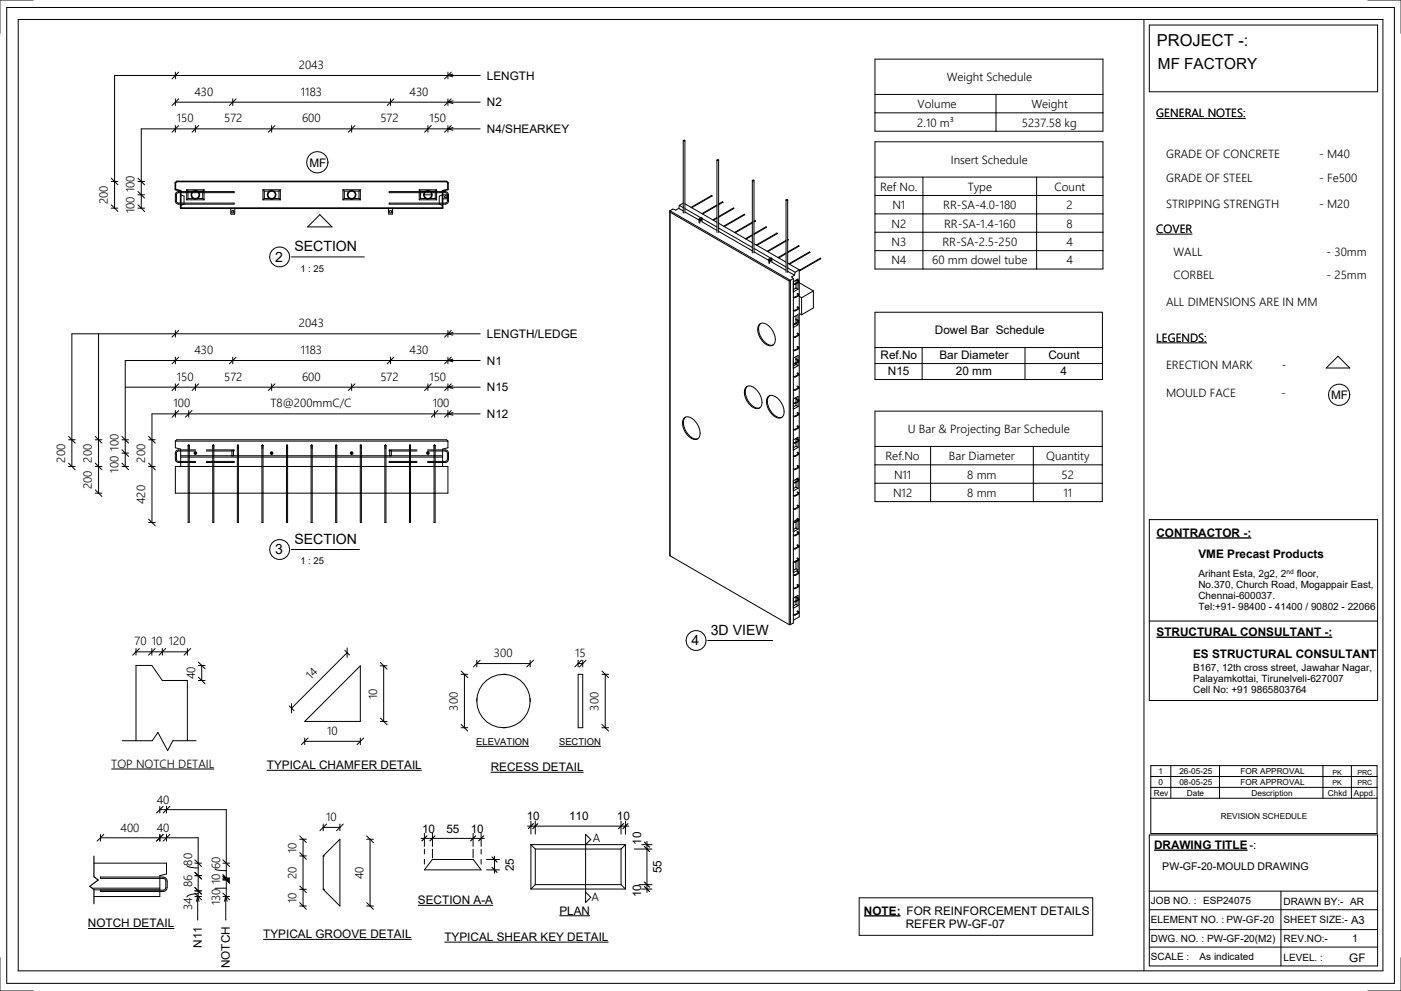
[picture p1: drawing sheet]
<svg xmlns="http://www.w3.org/2000/svg" width="420mm" height="297mm" viewBox="0 0 420 297" stroke-linecap="round" stroke-linejoin="round" font-family="sans-serif">
<g fill="none" stroke="#000" stroke-width=".3">
<path d="M2 2.2h416.1v292.6h-416.1zM5.5 5.8h409.2v285.3h-409.2zM10 0h-10v10M343 5.8v285.3M344.6 7.5h68.5v20h-68.5zM410.1 0h10v10M52.6 21.6v2M52.6 29.6v2M52.6 37.6v2M53.6 37.6l-2 2M53.6 29.6l-2 2M53.6 21.6l-2 2"/>
<path d="M58.6 37.6v2M59.6 37.6l-2 2M69.8 29.6v2M70.8 29.6l-2 2M81.4 37.6v2M82.4 37.6l-2 2M105.4 37.6v2M106.4 37.6l-2 2M117.1 29.6v2M118.1 29.6l-2 2M128.3 37.6v2M129.3 37.6l-2 2"/>
<path d="M134.3 21.6v2M134.3 29.6v2M134.3 37.6v2M135.3 29.6l-2 2M135.3 37.6l-2 2M135.3 21.6l-2 2M135.8 22.2l-1.5 .4 1.5 .4M135.8 38.2l-1.5 .4 1.5 .4M135.8 30.2l-1.5 .4 1.5 .4M144 22.6h-109.6v39.8M144 38.6h-101.6v23.8M144 30.6h-91.4"/>
<path d="M33.4 54.4h2M33.4 53.4l2 2M41.4 58.4h2M41.4 53.4l2 2M41.4 54.4h2M41.4 57.4l2 2M52.9 57.7l.6-.3h16.7v.4h-16.7l-.4 .1-.2 .5v2l.5 .5h16.8v.3h-16.9l-.4-.3-.3-.7v-1.8zM54.2 58.4l1 .4v2.4l-1 .4M56 59.9h5.2M56 56.9h5.2M56 56.9v3M56 56.9l.4 .4"/>
<path d="M56.4 59.5l-.4 .4M56.4 59.5h1.7M56.4 57.3h1.7M56.4 57.3v2.2M59.1 59.5h1.7M59.1 57.3h1.7M60.8 59.5l.4 .4M60.8 57.3v2.2M61.2 56.9v3M61.2 56.9l-.4 .4M78.8 59.9h5.3M78.8 56.9h5.3"/>
<path d="M78.8 56.9v3M78.8 56.9l.4 .4M79.2 59.5h1.8M79.2 57.3h1.8M79.2 59.5l-.4 .4M79.2 57.3v2.2M81.9 59.5h1.8M81.9 57.3h1.8M83.7 59.5l.4 .4M83.7 57.3v2.2M84.1 56.9v3M84.1 56.9l-.4 .4"/>
<path d="M102.8 59.9h5.2M102.8 56.9h5.2M102.8 56.9v3M102.8 56.9l.4 .4M103.2 59.5h1.8M103.2 57.3h1.8M103.2 59.5l-.4 .4M103.2 57.3v2.2M105.9 59.5h1.7M105.9 57.3h1.7M107.6 59.5l.4 .4M107.6 57.3v2.2"/>
<path d="M108 56.9v3M108 56.9l-.4 .4M116.7 57.4l17.1 .1 .6 .7v2.3l-.4 .6-.5 .1h-16.8v-.3h16.8l.5-.2 .1-.5v-2l-.4-.4h-17zM125.7 59.9h5.2M125.7 56.9h5.2M125.7 56.9v3M125.7 56.9l.4 .4M126.1 59.5h1.7M126.1 57.3h1.7M126.1 59.5l-.4 .4M126.1 57.3v2.2M127.1 58.4h2.4"/>
<path d="M128.8 59.5h1.7M128.8 57.3h1.7M130.5 59.5l.4 .4M130.5 57.3v2.2M130.9 56.9v3M130.9 56.9l-.4 .4M132.7 59.6h1.4M134.1 58.4h-1.4l-1 .4v2.4l1 .4M204.9 42.2v21.7M205.4 42.2v21.7M215 48v21.7M215.5 48v21.7"/>
<path d="M225.6 54.1v21.7M226.1 54.1v21.7M235.7 60v21.7M236.2 60v21.7M33.4 62.4h2M33.4 61.4l2 2M41.4 61.4l2 2M41.4 62.4h2M69.2 62.4l.1 1.8h1l.1-1.8M95.9 64.4l3.7 3.6h-7.4zM116.5 62.4l.1 1.8h1l.1-1.8M200.9 63.2v103.4l35.7 20.7"/>
<path d="M200.9 63.6l35.7 20.6M200.9 63.2l36.1 20.8v103.3M203.5 62.5l-.9 .5-.8-.3-.9 .5M203.5 62.5l1.4 .8M203.7 61.6l1.2 .6M203.7 61.6l-.2 .9M204.9 60.9l-1.2 .7M205.4 63.5l4.2 2.5M205.4 62.5l4.8 2.8M205.4 61.1l9.6 5.5M207.2 62.2l6.3-3.5-6.1 3.6M209.6 65.7l.2 .2"/>
<path d="M209.6 65.7v1.1M209.7 65.6l-.1 .1M209.7 65.6l.2 .1M209.8 65.9v1M209.9 65.7l-.1 .2M210.1 65.9l-.1 .2M210.5 65.4v1.1l4.5 2.6M210.5 65.4l-.2-.1-.6 .3M210.5 65.4l-.6 .3M210.5 65.5l4.5 2.6M215 61.4l-4.5 2.6M215 61.7l-4.3 2.5"/>
<path d="M215 65.2l-1.3 .7M215 65.4l-1.1 .6M215.5 68.4l10.1 5.8M215.5 66.9l10.1 5.9M215.5 61.2l1.2-.6-1.2 .8M215.5 69.4l10.1 5.8M217 67.8l6.3-3.5-6.1 3.6M220 62.5l-4.5 2.6M220 62.5h.1M220 62.5l-.1-.1-4.4 2.5M225.6 66.6l-5.4 3.1M225.6 66.8l-5.2 3"/>
<path d="M225.6 70.4l-2.1 1.2M225.6 70.6l-1.9 1.1M226.1 74.5l5 2.9M226.1 73.1l9.6 5.5M226.1 70.1l3.7-2-3.7 2.2M226.1 75.5l4.4 2.6M226.5 66.3l-.4 .3M226.5 66.3h.1M226.5 66.3h-.4M226.8 73.4l6.2-3.5-6 3.7M230.5 77.8v1.1M230.5 77.8l.2 .1"/>
<path d="M230.6 77.7l-.1 .1M230.6 77.7l.2 .1M230.7 77.9v1.1M230.8 77.8l-.1 .1M231 78l-.1 .2M231.4 77.5l-.2-.2-.6 .4M231.4 77.5v1.1M231.4 77.5l-.6 .3M231.4 78.6l4.3 2.4M231.4 77.6l4.3 2.4M235.7 72.1l-5.7 3.2M235.7 72.3l-5.5 3.1"/>
<path d="M235.7 75.8l-2.4 1.4M235.7 76.1l-2.2 1.2M236.2 78.9l3.4 2M236.2 75.5l3.3-1.8-3.3 2.1M236.2 71.8v.2M236.5 79.1l6.3-3.5-6.1 3.6M52.6 99.1v2M53.6 99.1l-2 2M134.3 99.1v2M135.3 99.1l-2 2M135.8 99.7l-1.5 .4 1.5 .4M227.5 97.4a1.88 1.88 0 0 1 3 .3 5 5 0 0 1 1.6 5.4 1.88 1.88 0 0 1-3-.3 5 5 0 0 1-1.6-5.4z"/>
<path d="M228.1 97a3.4 3.4 0 0 0 .1 4.2 3.4 3.4 0 0 0 3.6 2.2M236.2 81.3l2 1.2M236.2 80.3l2.2 1.3M236.6 84.2v103.1M237.9 83.5v103.3l-.9 .5M237.9 83.5l-1.3 .7M237.9 95.1l1.4-.8v1.7M238.2 82.5l-.9 .5 .6 .5M238.4 81.6l-.2 .9M238.4 97.2l-.5 .3M238.5 95.8l.8 .5v.2M238.6 95.6l.8 .5 .1 .4-.9 .6-.7 .1"/>
<path d="M238.7 85.2v1.1M238.7 94.7v1M238.7 95.9v.9M238.7 86.3l.6 .4M238.7 86.3l-.8 .5M238.7 97l.6 .4M238.9 83.9l.6 .4v.3l-.9 .6-.7 .1M238.9 88.1l.4 .3v.1l-.8 .5h-.6M239 92.1l.3 .2v.2l-.8 .5h-.6M239.1 87.9l.4 .4v.2l-.9 .7h-.7M239.1 91.9l.4 .4v.2l-.9 .7h-.7M239.1 99.8l.4 .4v.2l-.9 .7h-.7"/>
<path d="M239.3 84.6v-.2l-.6-.4v.9M239.3 84.6l-.8 .4-.6 .1M239.3 96.5l-.8 .4-.6 .1M239.3 84.1v-.5l-1.4 .9M239.3 84.3v.3M239.3 84.8v1.9M239.3 96.1v.4M239.3 96.7v.7M239.3 97.4l-1.4 .8M239.3 86.7l-1.4 .8M239.6 81.1l6.5-3.6-6.5 3.8M239.6 80.9v104l-1.7 1"/>
<path d="M239.6 80.9l-1.2 .7M239.6 84.8l4.3 2.4M239.6 88.9l.8 .4M239.6 94l.8 .4M240.4 89.3v5.1M243.9 87.2l-3.5 2.1M243.9 87.2v5.1l-3.5 2.1M29.6 100.1v47.7M37.6 116.1h96.7M52.6 107.1v2M52.6 115.1v2M53.6 107.1l-2 2"/>
<path d="M53.6 115.1l-2 2M58.6 115.1v2M59.6 115.1l-2 2M69.8 107.1v2M70.8 107.1l-2 2M81.4 115.1v2M82.4 115.1l-2 2M105.4 115.1v2M106.4 115.1l-2 2M117.1 107.1v2M118.1 107.1l-2 2M128.3 115.1v2"/>
<path d="M129.3 115.1l-2 2M134.3 116.1l1.5 .4M134.3 116.1h9.7M134.3 107.1v2M134.3 115.1v2M135.3 107.1l-2 2M135.3 115.1l-2 2M135.8 107.7l-1.5 .4 1.5 .4M135.8 115.7l-1.5 .4M144 100.1h-122.4v39.7M144 108.1h-106.4v31.7M223.5 116.2a1.88 1.88 0 0 1 3 .3 5 5 0 0 1 1.6 5.5 1.88 1.88 0 0 1-3-.3 5 5 0 0 1-1.6-5.5z"/>
<path d="M224.1 115.8a3.4 3.4 0 0 0 .1 4.2 3.4 3.4 0 0 0 3.6 2.2M230.2 119.1a1.88 1.88 0 0 1 3 .3 5 5 0 0 1 1.6 5.4 1.88 1.88 0 0 1-3-.3 5 5 0 0 1-1.6-5.4zM230.7 118.6a3.4 3.4 0 0 0 .2 4.3 3.4 3.4 0 0 0 3.6 2.2M237.9 107.4l1.4-.8v1.3M237.9 119.6l1.4-.8v1M238.5 107.7l.8 .5v.2M238.5 119.6l.8 .5v.2M238.6 107.5l.8 .5 .1 .4-.9 .6h-.7M238.6 119.4l.8 .5 .1 .4-.9 .6h-.7M238.7 106.9v.7M238.7 107.8v.9M238.7 108.9v.4"/>
<path d="M238.7 119.2v.3M238.7 119.7v.9M238.7 109.3l.6 .3M238.7 109.3l-.8 .4M239 100l.3 .3v.1l-.8 .5h-.6M239 104l.3 .2v.2l-.8 .5h-.6M239 111.9l.3 .3v.1l-.8 .5h-.6M239 115.9l.3 .2v.2l-.8 .5h-.6M239.1 103.8l.4 .4v.2l-.9 .6-.7 .1M239.1 115.7l.4 .4v.2l-.9 .6-.7 .1M239.1 111.8l.4 .5-.9 .7h-.7M239.3 108.4l-.8 .4h-.6"/>
<path d="M239.3 108v.4M239.3 108.6v1M239.3 119.9v.4M239.3 109.6l-1.4 .8M401.2 106.8l3.5 3.5h-7.1zM20.6 139.8h2M20.6 131.8h2M20.6 130.8l2 2M20.6 138.8l2 2M28.6 139.8h2M28.6 131.8h2M28.6 130.8l2 2"/>
<path d="M28.6 138.8l2 2M36.6 139.8h2M36.6 131.8h2M36.6 130.8l2 2M36.6 138.8l2 2M36.6 134.8l2 2M36.6 135.8h2M44.6 139.8h2M44.6 131.8h2M44.6 130.8l2 2M44.6 138.8l2 2M52.6 132.2l.4-.4h80.9l.4 .4"/>
<path d="M52.6 123.1v2M52.6 132.2v2l1.6 .4v5.2M52.6 139.8h81.7v8h-81.7zM52.6 132.2h81.7M53.6 123.1l-2 2M54.2 136.6h78.5M54.2 137h78.5M56.4 135.2h-3l-.5 .6v2.1l.3 .3 3.2 .1M56.4 134.9h-3.1l-.4 .3-.3 .6v2.1l.5 .6 3.3 .1M56.4 133.6v23h.3v-23M56.4 133.6h.1M56.4 133.5v.1"/>
<path d="M56.5 133.5h-.1M56.5 133.5h.1M56.5 133.4v.1M56.6 133.4h-.1M56.6 133.4h.1M56.6 123.1v2M56.6 133.4l.1 .2M56.7 133.6h.1M56.7 138.6h2M56.7 138.3h2M56.7 134.9h2M56.7 135.2h2"/>
<path d="M57.6 123.1l-2 2M61.9 138.6h1.9M61.9 138.3h1.9M61.9 134.9h1.9M61.9 135.2h1.9M63.8 133.6v23h.3v-23M63.8 133.6h.1M63.9 133.4l-.1 .2M64 133.4h-.1M64 133.4h.1M64 133.4v.1M64 133.5h.1"/>
<path d="M64.1 133.5h.1M64.1 133.5v.1M64.1 133.6h.1M64.1 134.9h6.1v.3M64.1 138.3h6.1v.3h-6.1M64.1 135.2h5.4M69.5 136.6v-1.6h.5v1.6M69.5 135.1h.5M69.5 136.5h.5M71.2 133.6v23h.3v-23M71.2 133.6h.1M71.2 133.5v.1"/>
<path d="M71.2 133.5h.1M71.3 133.4l-.1 .1M71.3 133.4h.1M71.4 133.4v.1M71.4 133.5h.1M71.5 133.5v.1M71.5 133.6h.1M78.5 133.6v23h.4v-23M78.5 133.6h.1M78.6 133.5l-.1 .1M78.6 133.5h.1M78.7 133.4l-.1 .1"/>
<path d="M78.7 133.4h.1M78.7 133.4l.2 .2M78.9 133.6h.1M85.9 133.6v23h.3v-23M85.9 133.6h.1M86 133.4l-.1 .2M86.1 133.4h-.1M86.1 133.4h.1M86.1 133.4l.1 .1M86.2 133.5h.1M86.2 133.5v.1M86.2 133.6h.1"/>
<path d="M93.3 133.5v23.1h.3v-23M93.3 133.5h.1M93.4 133.5h-.1M93.4 133.4v.1M93.4 133.4h.1M93.5 133.4l.1 .1M93.6 133.5h.1M93.6 133.5v.1M93.6 133.6h.1M100.7 133.6v23h.3v-23M100.7 133.6h.1M100.7 133.5v.1"/>
<path d="M100.7 133.5h.1M100.8 133.4l-.1 .1M100.8 133.4h.1M100.9 133.4l.1 .2M101 133.6h.1M108 133.6v23h.3v-23M108 133.6h.1M108.1 133.4l-.1 .2M108.2 133.4h-.1M108.2 133.4h.1M108.2 133.4l.1 .1M108.3 133.5h.1"/>
<path d="M108.3 133.5v.1M108.3 133.6h.1M115.4 133.6v23h.3v-23M115.4 133.6h.1M115.4 133.5v.1M115.4 133.5h.1M115.5 133.5h-.1M115.5 133.4v.1M115.6 133.4h-.1M115.6 133.4h.1M115.6 133.4l.1 .1M115.7 133.5h.1"/>
<path d="M115.7 133.5v.1M115.7 133.6h.1M116.9 136.6v-1.6h.4v1.6M116.9 135.1h.4M116.9 136.5h.4M117.4 135.2h5.4M122.8 134.9h-6.1l.2 .3M122.8 138.3h-6.1v.3h6.1M122.8 133.6v23h.3v-23M122.8 133.6h.1M122.8 133.5v.1M122.8 133.5h.1"/>
<path d="M122.9 133.5h-.1M122.9 133.4v.1M122.9 133.4h.1M123 133.4v.1M123 133.5l.1 .1M123.1 133.6h.1M123.1 138.6h1.9M123.1 138.3h1.9M123.1 134.9h1.9M123.1 135.2h1.9M128.2 138.6h1.9M128.2 138.3h1.9"/>
<path d="M128.2 134.9h1.9M128.2 135.2h1.9M130.1 133.6v23h.4v-23M130.2 133.6h-.1M130.3 133.4l-.1 .2M130.3 133.4h.1M130.3 123.1v2M130.3 133.4l.1 .1M130.4 133.5h.1M130.4 133.5l.1 .1M130.5 133.6h.1M130.5 135.2h3.2l.4 .6v2.1l-.3 .3-3.3 .1"/>
<path d="M130.5 134.9h3.3l.5 .5 .2 .4-.1 2.1-.4 .6-3.5 .1M131.3 123.1l-2 2M134.3 132.2v2l-1.6 .4v5.2M134.3 123.1v2M135.3 123.1l-2 2M135.8 123.7l-1.5 .4 1.5 .4M144 124.1h-98.4v32.5M205 125.5a1.88 1.88 0 0 1 3 .3 5 5 0 0 1 1.6 5.4 1.88 1.88 0 0 1-3-.3 5 5 0 0 1-1.6-5.4zM205.6 125.1a3.4 3.4 0 0 0 .1 4.2 3.4 3.4 0 0 0 3.6 2.2M238.5 131.5l.8 .5v.2M238.7 120.8v.7M238.7 131.6v.9"/>
<path d="M238.7 132.7v1.1M238.7 133.8l.6 .3M238.7 133.8l-.8 .4M238.7 121.5l.6 .4M238.7 121.5l-.8 .5M238.7 131.4l.7 .4 .1 .4-.9 .6h-.7M239 123.8l.3 .3v.1l-.8 .5h-.6M239 127.8l.3 .2v.2l-.8 .5h-.6M239 135.7l.3 .2v.2l-.8 .5h-.6M239 139.7l.3 .2v.2l-.8 .5h-.6M239.1 123.6l.4 .4v.2l-.9 .7h-.7M239.1 127.6l.4 .4v.2l-.9 .6-.7 .1"/>
<path d="M239.1 135.5l.4 .4v.2l-.9 .7h-.7M239.1 139.5l.4 .4v.2l-.9 .6-.7 .1M239.3 120.3l-.8 .4h-.6M239.3 132.2l-.8 .4h-.6M239.3 120.5v1.4M239.3 131.7v-.6l-1.4 .8M239.3 131.8v.4M239.3 132.4v1.7M239.3 134.1l-1.4 .8M239.3 121.9l-1.4 .8M28.6 147.8h2M28.6 146.8l2 2"/>
<path d="M44.6 156.6h2M44.6 155.6l2 2M238.7 143.7v.7M238.7 144.6v1.4M238.7 155.9v.4M238.7 156.5v1.8M238.7 158.3l.6 .3M238.7 158.3l-.8 .4M238.7 146l.6 .4M238.7 146l-.8 .5M238.8 143.6l.5 .3v.2M239 147.6l.3 .2v.2l-.8 .5h-.6"/>
<path d="M239 151.6l.3 .2v.2l-.8 .5h-.6M239 155.5l.3 .3v.2M239 159.5l.3 .2v.2l-.8 .5h-.6M239.1 143.5l.4 .3v.3l-.9 .6h-.7M239.1 147.4l.4 .4v.2l-.9 .7h-.7M239.1 151.4l.4 .4v.2l-.9 .6-.7 .1M239.1 155.4l.4 .3v.3l-.9 .6h-.7M239.1 159.3l.4 .4v.2l-.9 .7h-.7M239.2 155.6l-1.3 .8M239.3 144.1l-.8 .4h-.6M239.3 156l-.8 .4h-.6M239.3 143.6v-.3l-1.4 .8"/>
<path d="M239.3 143.7v.4M239.3 144.3v2.1M239.3 155.6v.3M239.3 156.2v2.4M239.3 158.6l-1.4 .8M239.3 146.4l-1.4 .8M344.6 155.8h68.5v54.2h-68.5zM238 168.6h-.1M238.5 179.1l.8 .5v.1M238.6 178.9l.8 .4 .1 .4-.9 .7h-.7M238.7 168.2h.1M238.7 168.4v2.1"/>
<path d="M238.7 178.8v.1M238.7 179.2v.9M238.7 170.5l.6 .4M238.7 170.5l-.8 .5M238.9 171.4l.4 .2v.2l-.8 .5h-.6M239 163.5l.3 .2v.2l-.8 .5h-.6M239 167.4l.3 .3v.1M239 175.4l.3 .2v.2l-.8 .5h-.6M239.1 163.3l.4 .3v.3l-.9 .6-.7 .1M239.1 167.3l.4 .3v.2l-.9 .7h-.7M239.1 171.2l.4 .4v.2l-.9 .7h-.7M239.1 175.2l.4 .3v.3l-.9 .6-.7 .1"/>
<path d="M239.3 167.8l-.8 .5h-.6M239.3 179.7l-.8 .5h-.6M239.3 179.3v-.8l-1.4 .8M239.3 167.8h.1M239.3 168.1v2.8M239.3 179.4v.3M239.3 180v1.6M239.3 167.8l-1 .6M239.3 170.9l-1.4 .8M40.8 194.4v2M40.8 195.4h15.4M41.8 194.4l-2 2"/>
<path d="M45.5 194.4v2M46.5 194.4l-2 2M48.7 194.4v2M49.7 194.4l-2 2M56.2 194.4v2M57.2 194.4l-2 2M59.5 199.5h2M59.5 198.5l2 2M60.5 199.5v4.5M103.4 194.9l1.4 1.5M104.1 195.7l-16.7 16.6M104.1 194.2v2.9"/>
<path d="M114 198.6l2 2M114 199.6h2M115 199.6v16.7M236.6 187.3h.4M238.7 180.3v.9M238.7 181.2l.6 .4M238.7 181.2l-.8 .5M239 183.3l.3 .2v.2l-.8 .5h-.6M239.1 183.1l.4 .4v.2l-.9 .7h-.7M239.3 181.6l-1.4 .8M344.6 186.2h68.5M59.5 204h2"/>
<path d="M59.5 203l2 2M86.7 211.6l1.4 1.4M87.4 210.9v2.8M91.4 216.3l16.6-16.7v16.7zM114 216.3h2M114 215.3l2 2M143 209.4v.8M151 202.2h.8M151 218.2h.8M159 209.4v.8M173.4 202.2h1.3v16h-1.3zM33.4 230.5h30.8"/>
<path d="M36.7 222.1h9l1.6-2.5 3 5.4 1.5-2.9h7M40.8 222.1v-22.6h4.7l3.2 4.5h7.5v18.1M80 230.9h46.5M91.4 222.2h16.6M91.4 221.2v2M92.4 221.2l-2 2M108 221.2v2M109 221.2l-2 2M28.2 258.8h21.7v3.2l-2 .5v4.4M30.1 251.2h29.3v17.6M30.1 250.2v2M31.1 250.2l-2 2"/>
<path d="M47.9 242.7h19.9v26.1M47.9 241.7v2M47.9 250.2v2M48.9 241.7l-2 2M48.9 250.2l-2 2M49.9 241.7v2M49.9 250.2v2M50.9 241.7l-2 2M50.9 250.2l-2 2M56 259.5a2.97 2.97 0 0 0 2.4 .7h1M58.4 258.8h2M58.4 257.8l2 2"/>
<path d="M66.8 257.8l2 2M66.8 258.8h2M89.9 256.6h2M89.9 255.6l2 2M89.9 250.6l2 2M89.9 251.6h2M90.9 251.6v20M96.9 247v2M96.9 256.6v10M96.9 256.6l5-5v20l-5-5M96.9 256.6h.4M96.9 248h5"/>
<path d="M97.9 247l-2 2M101.9 247v2M102.9 247l-2 2M110 251.6h2M110 250.6l2 2M111 251.6v20M127.3 254.6v1.4M127.3 257.6v1.5M129.6 257.7h12.3l2.4 3.1h-17zM129.7 254.6v2.6M141.9 254.6v2.6M144.3 254.6v1.4"/>
<path d="M144.3 257.6v1.5M159.2 253.2h28.3M159.2 253.2v13.3M159.2 253.2l1.3 1.3M160.5 254.5h25.7M160.5 254.5v10.7M175.6 253.2l1.5-1.5-1.5-1.6v20.5l1.5-1.6-1.5-1.5M186.2 254.5v10.7M187.5 253.2v13.3M187.5 253.2l-1.3 1.3M344.6 250.3h68.5v39.3h-68.5zM26.4 278.4h25.9"/>
<path d="M27.6 266.3h20.3M28.2 266.8h19.7M30.1 262.9h18.8l.6 .2 .5 .4 .1 2.6-.1 .6-.5 .4-.6 .2h-18.8v-.4h18.8l.7-.4 .1-.4-.1-2.4-.7-.4h-18.8zM47.9 267.3v1.5h-19.7M58.4 268.8h2M58.4 267.8l2 2M58.4 262.5h2M58.4 261.5l2 2M58.4 267.1h2M58.4 266.1l2 2M59.3 268.7v7.1M59.3 268.7l-.4 1.5"/>
<path d="M59.3 268.7l.4 1.5M59.4 267.9a4.1 4.1 0 0 0-3.4 1.1M64.5 260.5l.6 .3 2.7 .2M66.8 268.8h2M66.8 267.8l2 2M66.8 263.3h2M66.8 262.3l2 2M66.8 263.8h2M66.8 262.8l2 2M67.7 268.7v7.1M67.7 268.7l-.4 1.5M67.7 268.7l.4 1.5"/>
<path d="M67.8 266.3h-3.3M89.9 266.6h2M89.9 270.6l2 2M89.9 271.6h2M89.9 265.6l2 2M96.9 266.6h.4M110 271.6h2M110 270.6l1 1M111 271.6l1 1M159.2 266.5h28.3M160.5 265.2h25.7M160.5 265.2l-1.3 1.3"/>
<path d="M186.2 265.2l1.3 1.3M257.6 269.2h70v11.2h-70zM344.6 272.7h68.5M344.6 267.2h68.5M344.6 278.7h68.5M384.1 267.2v22.4M0 287.1v10h10M78.9 281.6h44.5M344.6 283.9h68.5M420.1 287.1v10h-10"/>
<circle cx="95.1" cy="48.7" r="3.2"/>
<circle cx="133.7" cy="58.9" r=".37"/>
<circle cx="205.1" cy="42.2" r=".21"/>
<circle cx="215.3" cy="48.1" r=".21"/>
<circle cx="225.9" cy="54.2" r=".21"/>
<circle cx="69.9" cy="63.5" r=".37"/>
<circle cx="117.2" cy="63.5" r=".37"/>
<circle cx="210.2" cy="66" r=".21"/>
<circle cx="231.1" cy="78.1" r=".21"/>
<circle cx="236" cy="60" r=".21"/>
<circle cx="401.5" cy="118.4" r="3.2"/>
<circle cx="58.6" cy="135.8" r=".4"/>
<circle cx="81.4" cy="135.8" r=".4"/>
<circle cx="105.4" cy="135.8" r=".4"/>
<circle cx="128.3" cy="135.8" r=".4"/>
<circle cx="151" cy="210.2" r="8"/>
</g>
<g fill="none" stroke="#000" stroke-width=".5">
<path d="M52.6 54.8l.4-.4h80.9l.4 .4v2l-1.6 .4v5.2h-78.5v-5.2l-1.6-.4z"/>
<circle cx="58.6" cy="58.4" r="1.2"/>
<circle cx="81.4" cy="58.4" r="1.2"/>
<circle cx="105.4" cy="58.4" r="1.2"/>
<circle cx="128.3" cy="58.4" r="1.2"/>
</g>
<g fill="#000">
<circle cx="58.6" cy="135.8" r=".4"/>
<circle cx="81.4" cy="135.8" r=".4"/>
<circle cx="105.4" cy="135.8" r=".4"/>
<circle cx="128.3" cy="135.8" r=".4"/>
</g>
<path d="M28.2 256.7v6.2l1.2 .9-2.5 1.9 1.3 1v4.2" fill="none" stroke="#000" stroke-width=".35"/>
<g fill="#fff">
<path d="M346.9 9.5h27.5v5.4h-27.5z"/>
<path d="M405.1 273.8h4.1v3.9h-4.1z"/>
<path d="M346.8 187.4h51.8v4.1h-51.8z"/>
<path d="M357.7 193.9h54.2v4.1h-54.2z"/>
<path d="M346 251.2h27.6v4.2h-27.6z"/>
<path d="M373.6 251.2h1v4.2h-1z"/>
<path d="M374.6 251.2h2.2v4.2h-2.2z"/>
<path d="M346.8 157.6h27.9v4.1h-27.9z"/>
<path d="M359.3 164.1h37.3v4.1h-37.3z"/>
<path d="M359.7 285.1h16.3v3.3h-16.3z"/>
<path d="M405.5 279.4h1.7v3.7h-1.7z"/>
<path d="M367.7 274.1h14.3v3.3h-14.3z"/>
<path d="M347.2 16.6h29.6v5.1h-29.6z"/>
<path d="M348.5 258h44.2v3.6h-44.2z"/>
<path d="M361.9 279.8h20.4v3.3h-20.4z"/>
<path d="M404.8 268.8h4.1v3.3h-4.1z"/>
<path d="M360.7 268.5h14.3v3.3h-14.3z"/>
</g>
<path d="M346.8 161.3h28.4M346.8 191h52.7M346 254.9h28.1M259.1 274.6h10.9" fill="none" stroke="#000" stroke-width=".41"/>
<g fill="none" stroke="#000" stroke-width=".3">
<path d="M262.4 17.7h68.3v21.6h-68.3zM262.4 33.8h68.3M262.4 28.3h68.3M298.6 28.3v11M346.7 35.5h26.8M262.4 42.5h68.3v38.2h-68.3zM262.4 58.6h68.3M262.4 53.1h68.3M276.7 53.1v27.6M310.8 53.1v27.6M87.4 77h21.9M262.4 75.1h68.3"/>
<path d="M262.4 69.6h68.3M262.4 64.1h68.3M346.7 70.2h10.8M262.4 93.6h68.2v20.2h-68.2zM262.4 109h68.2M262.4 104.2h68.2M276.5 104.2v9.6M307.3 104.2v9.6M346.7 102.8h15.2M262.4 123.3h68.1v27.1h-68.1zM262.4 139.4h68.1M262.4 133.8h68.1"/>
<path d="M279 133.8v16.6M309.8 133.8v16.6M262.4 144.9h68.1M87.4 164.7h20.4M143 198.9h16M143 197.9v2M144 197.9l-2 2M159 197.9v2M160 197.9l-2 2M173.4 198.9h1.3M173.4 197.9v2M174.4 197.9l-2 2"/>
<path d="M174.7 197.9v2M175.7 197.9l-2 2M212.2 192h19.5M138.3 201.2l2 2M138.3 202.2h2M138.3 217.2l2 2M138.3 218.2h2M139.3 202.2v16M180.5 202.2h2M180.5 218.2h2M180.5 217.2l2 2M180.5 201.2l2 2"/>
<path d="M181.5 202.2v16M142.8 223.7h15.8M147.1 231.5h27.9M167.6 223.7h12.6M345 229.5h67.9v20.4h-67.9zM345 232.8h67.9M345 236h67.9M345 239.3h67.9M351.1 229.5v9.8M365.7 229.5v9.8M396.7 229.5v9.8M405.2 229.5v9.8"/>
<path d="M126.3 251.3h19M127.3 249.8v3.9M129.7 249.8v3.9M141.9 249.8v3.9M144.3 249.8v3.9M145.9 257.7h3.9M148.3 256.7v5.1M158.2 247.7h30.3M159.2 246.2v3.9M160.5 246.2v3.9M186.2 246.2v3.9M187.5 246.2v3.9"/>
<path d="M190.2 254.5h5.3M192.4 253.2h3.1M194 252.2v15.3M125.3 271.4h22.6M145.9 260.8h3.9M167.7 274.5h9.2M191.6 265.2h3.9M192.4 266.5h3.1M133.2 282.4h49.3"/>
<circle cx="83.8" cy="77" r="3"/>
<circle cx="83.8" cy="164.7" r="3"/>
<circle cx="208.7" cy="192" r="3"/>
</g>
<g fill="none" stroke="#000" stroke-width=".35">
<path d="M128 250.6l-1.5 1.5M130.4 250.6l-1.5 1.5M142.6 250.6l-1.5 1.5M145 250.6l-1.5 1.5M147.5 256.9l1.5 1.5M159.9 246.9l-1.5 1.5M161.2 246.9l-1.5 1.5M187 246.9l-1.5 1.5M188.3 246.9l-1.5 1.5M193.2 253.8l1.5 1.5M193.2 252.5l1.5 1.5M147.5 260l1.5 1.5"/>
<path d="M193.2 265.8l1.5 1.5M193.2 264.5l1.5 1.5"/>
</g>
<text font-size="4.9" x="346.9" y="13.9">PROJECT -:</text>
<text font-size="4.6" x="347.2" y="20.7">MF FACTORY</text>
<g font-size="4.2">
<text x="88.3" y="75.3">SECTION</text>
<text x="82.5" y="78.5">2</text>
<text x="82.5" y="166.2">3</text>
<text x="88.3" y="163">SECTION</text>
<text x="213.1" y="190.3">3D VIEW</text>
<text x="207.3" y="193.5">4</text>
</g>
<g font-size="3.5">
<text x="89.6" y="20.6">2043</text>
<text x="146" y="23.9">LENGTH</text>
<text x="58.3" y="28.6">430</text>
<text x="90.2" y="28.6">1183</text>
<text x="122.8" y="28.6">430</text>
<text x="283.9" y="24.4">Weight Schedule</text>
<text x="146" y="31.9">N2</text>
<text x="275.2" y="32.5">Volume</text>
<text x="309.2" y="32.5">Weight</text>
<text x="346.7" y="35.2">GENERAL NOTES:</text>
<text x="53" y="36.6">150</text>
<text x="67.2" y="36.6">572</text>
<text x="90.6" y="36.6">600</text>
<text x="114.1" y="36.6">572</text>
<text x="128.7" y="36.6">150</text>
<text x="146" y="39.9">N4/SHEARKEY</text>
<text x="275" y="38">2.10 m³</text>
<text x="306.4" y="38">5237.58 kg</text>
<text x="349.6" y="47.3">GRADE OF CONCRETE</text>
<text x="395.5" y="47.3">- M40</text>
<text x="92.8" y="50">MF</text>
<text x="285.1" y="49.2">Insert Schedule</text>
<text x="40.4" y="57.7" transform="rotate(-90 40.4 57.7)">100</text>
<text x="263.9" y="57.2">Ref No.</text>
<text x="290.1" y="57.2">Type</text>
<text x="316.2" y="57.2">Count</text>
<text x="349.6" y="54.6">GRADE OF STEEL</text>
<text x="395.5" y="54.6">- Fe500</text>
<text x="32.4" y="61.3" transform="rotate(-90 32.4 61.3)">200</text>
<text x="40.4" y="64" transform="rotate(-90 40.4 64)">100</text>
<text x="267.6" y="62.7">N1</text>
<text x="282.8" y="62.7">RR-SA-4.0-180</text>
<text x="319.8" y="62.7">2</text>
<text x="349.6" y="62.3">STRIPPING STRENGTH</text>
<text x="395.5" y="62.3">- M20</text>
<text x="267.3" y="68.3">N2</text>
<text x="283.1" y="68.3">RR-SA-1.4-160</text>
<text x="319.8" y="68.3">8</text>
<text x="346.7" y="69.9">COVER</text>
<text x="267.3" y="73.8">N3</text>
<text x="282.6" y="73.8">RR-SA-2.5-250</text>
<text x="319.8" y="73.8">4</text>
<text x="351.8" y="76.8">WALL</text>
<text x="397.8" y="76.8">- 30mm</text>
<text x="267.3" y="79.3">N4</text>
<text x="279.5" y="79.3">60 mm dowel tube</text>
<text x="319.8" y="79.3">4</text>
<text x="351.8" y="83.5">CORBEL</text>
<text x="397.8" y="83.5">- 25mm</text>
<text x="349.6" y="91.6">ALL DIMENSIONS ARE IN MM</text>
<text x="89.6" y="98.1">2043</text>
<text x="146" y="101.3">LENGTH/LEDGE</text>
<text x="280.3" y="100.1">Dowel Bar Schedule</text>
<text x="58.3" y="106.1">430</text>
<text x="90.2" y="106.1">1183</text>
<text x="122.8" y="106.1">430</text>
<text x="264" y="107.7">Ref.No</text>
<text x="281.7" y="107.7">Bar Diameter</text>
<text x="314.4" y="107.7">Count</text>
<text x="346.7" y="102.5">LEGENDS:</text>
<text x="146" y="109.3">N1</text>
<text x="266.2" y="112.5">N15</text>
<text x="286.6" y="112.5">20 mm</text>
<text x="318" y="112.5">4</text>
<text x="349.6" y="110.8">ERECTION MARK</text>
<text x="384.3" y="110.8">-</text>
<text x="53" y="114.1">150</text>
<text x="67.2" y="114.1">572</text>
<text x="90.6" y="114.1">600</text>
<text x="114.1" y="114.1">572</text>
<text x="128.7" y="114.1">150</text>
<text x="146" y="117.3">N15</text>
<text x="349.6" y="119.1">MOULD FACE</text>
<text x="384.2" y="119.1">-</text>
<text x="399.1" y="119.7">MF</text>
<text x="52" y="122.1">100</text>
<text x="81.1" y="122.1">T8@200mmC/C</text>
<text x="129.7" y="122.1">100</text>
<text x="146" y="125.3">N12</text>
<text x="272.2" y="129.9">U Bar &amp; Projecting Bar Schedule</text>
<text x="35.6" y="135.1" transform="rotate(-90 35.6 135.1)">100</text>
<text x="265.5" y="138">Ref.No</text>
<text x="284.5" y="138">Bar Diameter</text>
<text x="313.7" y="138">Quantity</text>
<text x="19.6" y="138.7" transform="rotate(-90 19.6 138.7)">200</text>
<text x="27.6" y="138.7" transform="rotate(-90 27.6 138.7)">200</text>
<text x="35.6" y="141.7" transform="rotate(-90 35.6 141.7)">100</text>
<text x="43.6" y="138.7" transform="rotate(-90 43.6 138.7)">200</text>
<text x="268.1" y="143.5">N11</text>
<text x="290" y="143.5">8 mm</text>
<text x="318.3" y="143.5">52</text>
<text x="27.6" y="146.7" transform="rotate(-90 27.6 146.7)">200</text>
<text x="267.8" y="149">N12</text>
<text x="290" y="149">8 mm</text>
<text x="318.8" y="149">11</text>
<text x="43.6" y="151.1" transform="rotate(-90 43.6 151.1)">420</text>
<text x="346.8" y="160.9">CONTRACTOR -:</text>
<text x="359.3" y="167.3">VME Precast Products</text>
<text x="346.8" y="190.7">STRUCTURAL CONSULTANT -:</text>
<text x="40.3" y="193.4">70</text>
<text x="45.5" y="193.4">10</text>
<text x="50.6" y="193.4">120</text>
<text x="148.1" y="196.9">300</text>
<text x="172.4" y="196.9">15</text>
<text x="357.7" y="197.1">ES STRUCTURAL CONSULTANT</text>
<text x="58.5" y="203.7" transform="rotate(-90 58.5 203.7)">40</text>
<text x="93.2" y="203.7" transform="rotate(-45 93.2 203.7)">14</text>
<text x="113.1" y="209.6" transform="rotate(-90 113.1 209.6)">10</text>
<text x="137.3" y="213" transform="rotate(-90 137.3 213)">300</text>
<text x="179.5" y="213" transform="rotate(-90 179.5 213)">300</text>
<text x="98.1" y="220.3">10</text>
<text x="33.4" y="230.2">TOP NOTCH DETAIL</text>
<text x="80" y="230.6">TYPICAL CHAMFER DETAIL</text>
<text x="147.1" y="231.1">RECESS DETAIL</text>
<text x="47" y="241.1">40</text>
<text x="157.9" y="245.9">10</text>
<text x="170.6" y="245.9">110</text>
<text x="185" y="245.9">10</text>
<text x="36.2" y="249.3">400</text>
<text x="47" y="249.3">40</text>
<text x="97.8" y="246.1">10</text>
<text x="126.5" y="249.6">10</text>
<text x="133.8" y="249.6">55</text>
<text x="141.1" y="249.6">10</text>
<text x="88.9" y="255.7" transform="rotate(-90 88.9 255.7)">10</text>
<text x="177.8" y="252.5">A</text>
<text x="192.2" y="253.3" transform="rotate(-90 192.2 253.3)">10</text>
<text x="346" y="254.5">DRAWING TITLE</text>
<text x="374.6" y="254.5">-:</text>
<text x="57.6" y="259.5" transform="rotate(-90 57.6 259.5)">80</text>
<text x="66" y="260.5" transform="rotate(-90 66 260.5)">60</text>
<text x="88.9" y="263.5" transform="rotate(-90 88.9 263.5)">20</text>
<text x="109" y="263.5" transform="rotate(-90 109 263.5)">40</text>
<text x="154.1" y="261.2" transform="rotate(-90 154.1 261.2)">25</text>
<text x="198.3" y="261.8" transform="rotate(-90 198.3 261.8)">55</text>
<text x="57.6" y="266.1" transform="rotate(-90 57.6 266.1)">86</text>
<text x="66" y="265.1" transform="rotate(-90 66 265.1)">10</text>
<text x="192.2" y="269" transform="rotate(-90 192.2 269)">10</text>
<text x="57.6" y="272.8" transform="rotate(-90 57.6 272.8)">34</text>
<text x="66" y="271.5" transform="rotate(-90 66 271.5)">130</text>
<text x="88.9" y="270.7" transform="rotate(-90 88.9 270.7)">10</text>
<text x="125.3" y="271">SECTION A-A</text>
<text x="167.7" y="274.2">PLAN</text>
<text x="177.4" y="270.1">A</text>
<text x="259.1" y="274.2">NOTE: FOR REINFORCEMENT DETAILS</text>
<text x="26.4" y="278">NOTCH DETAIL</text>
<text x="78.9" y="281.3">TYPICAL GROOVE DETAIL</text>
<text x="271.6" y="278.2">REFER PW-GF-07</text>
<text x="60.5" y="284.2" transform="rotate(-90 60.5 284.2)">N11</text>
<text x="133.2" y="282.1">TYPICAL SHEAR KEY DETAIL</text>
<text x="69" y="290.3" transform="rotate(-90 69 290.3)">NOTCH</text>
<text x="404.6" y="288.4">GF</text>
</g>
<text font-size="3.4" x="405.1" y="276.9">A3</text>
<g font-size="3.2">
<text x="348.5" y="260.9">PW-GF-20-MOULD DRAWING</text>
<text x="405.5" y="282.4">1</text>
</g>
<g font-size="3">
<text x="359.3" y="172.9">Arihant Esta, 2g2, 2</text>
<text x="388.8" y="172.9">floor,</text>
<text x="359.3" y="176.2">No.370, Church Road, Mogappair East,</text>
<text x="359.3" y="179.5">Chennai-600037.</text>
<text x="359.3" y="182.8">Tel:+91- 98400 - 41400 / 90802 - 22066</text>
<text x="357.7" y="201.1">B167, 12th cross street, Jawahar Nagar,</text>
<text x="357.7" y="204.4">Palayamkottai, Tirunelveli-627007</text>
<text x="357.7" y="207.8">Cell No: +91 9865803764</text>
<text x="345.1" y="270.9">JOB NO. :</text>
<text x="360.7" y="271.1">ESP24075</text>
<text x="384.8" y="271.4">DRAWN BY:-</text>
<text x="404.8" y="271.4">AR</text>
<text x="345.1" y="276.8">ELEMENT NO. :</text>
<text x="367.7" y="276.8">PW-GF-20</text>
<text x="384.8" y="276.8">SHEET SIZE:-</text>
<text x="345.1" y="282.4">DWG. NO. :</text>
<text x="345.1" y="287.7">SCALE :</text>
<text x="359.7" y="287.7">As indicated</text>
<text x="361.9" y="282.4">PW-GF-20(M2)</text>
<text x="384.8" y="282.4">REV.NO:-</text>
<text x="384.8" y="288">LEVEL. :</text>
</g>
<g font-size="2.8">
<text x="90.1" y="81.5">1 : 25</text>
<text x="90.1" y="169.2">1 : 25</text>
<text x="142.8" y="223.4">ELEVATION</text>
<text x="167.6" y="223.4">SECTION</text>
</g>
<g font-size="2.5">
<text x="347.4" y="232">1</text>
<text x="353.6" y="232">26-05-25</text>
<text x="372" y="232">FOR APPROVAL</text>
<text x="345.9" y="238.6">Rev</text>
<text x="347.4" y="235.3">0</text>
<text x="353.6" y="235.3">08-05-25</text>
<text x="355.9" y="238.6">Date</text>
<text x="372" y="235.3">FOR APPROVAL</text>
<text x="375.3" y="238.6">Description</text>
<text x="398.2" y="238.6">Chkd</text>
<text x="406" y="238.6">Appd.</text>
<text x="366" y="245.4">REVISION SCHEDULE</text>
</g>
<g font-size="2.1">
<text x="399.5" y="232.2">PK</text>
<text x="407" y="232.2">PRC</text>
<text x="399.5" y="235.2">PK</text>
<text x="407" y="235.2">PRC</text>
</g>
<text font-size="2" x="385.7" y="172">nd</text>
</svg>
